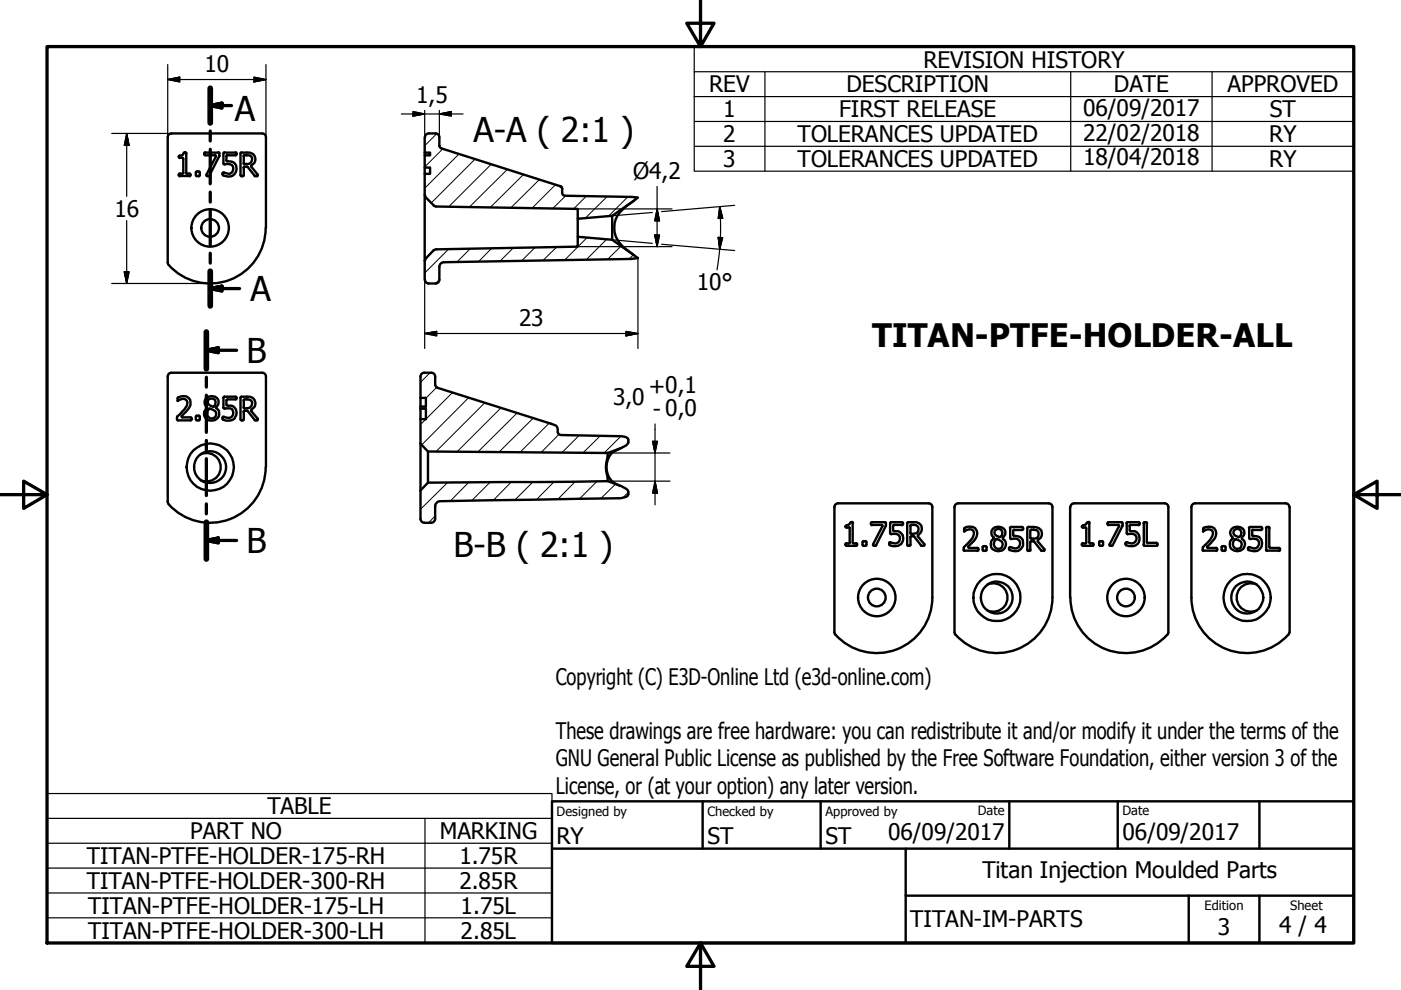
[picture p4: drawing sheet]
<svg xmlns="http://www.w3.org/2000/svg" width="297mm" height="210mm" viewBox="0 0 297 210" stroke-linecap="round" stroke-linejoin="round" font-family="sans-serif">
<!-- layer: Title (ISO) -->
<g fill="none" stroke="#000" stroke-width=".51">
<path d="M37.9 37.2l.2 .2M37.9 33.3l.2 .2M37.9 37v.1M38.1 37.3h2.1M38.1 33.4h.5M38.6 36.8h-.5l-.2 .2M38.6 33.4l.3 .3M38.9 33.7v2.9l-.3 .3M39.3 32.3l.2 .2v4.1M39.3 32.3l-.4 .2a.93 .93 0 0 1-.9 .6l-.1 .1M39.4 36.6l.3 .3M39.7 36.8h.5l.2 .2"/>
<path d="M40.4 37v.1M40.4 37.2l-.2 .2M41.5 37.1l.1-.7h.6l.2 .2v.5M41.5 37.2l.3 .2M41.8 37.3h.4M42.4 37.2l-.3 .2M43.3 32.7l.2 .2M43.3 32.5v.2M43.5 32.3l-.2 .2M43.6 32.4h2.7M43.6 32.9h2M43.8 37v.3l.2 .1"/>
<path d="M43.9 37.3h.3M44.4 37.3l-.2 .1M45.6 32.9l.2 .1v.2M45.8 33.2l-2 3.9M46.3 32.3l.2 .2M46.5 32.5v.6M46.5 33.1l-2.1 4.1M46.5 33v.1M47.4 32.5v2.1v.2h.4a1.13 1.13 0 0 1 1.4 .3 1.13 1.13 0 0 1 0 1.4 1.36 1.36 0 0 1-1.8 0l-.2 .1v.4a1.71 1.71 0 0 0 2.6-.1 1.71 1.71 0 0 0-.5-2.6l-1.2-.1-.1-1.1M47.6 32.4h2.3M47.6 32.3l-.2 .2M48.2 32.9l-.2 .2"/>
<path d="M49.9 32.3l.3 .2M50.1 32.5v.2M50.2 32.7l-.3 .2h-1.7M51 32.5v4.6M51 37.2l.2 .2M51.2 32.3l-.2 .2M51.2 32.4h1.1a1.43 1.43 0 0 1 1.8 .8 1.43 1.43 0 0 1-.8 1.8v.3l1.3 1.7M51.2 37.3h.3M51.6 34.6l.2 .2M51.7 37.2l-.2 .2M51.7 33.1v1.5M51.7 35.5v1.6"/>
<path d="M51.8 35.3l-.2 .3M51.8 32.9l-.2 .2M51.9 32.9h.4a.95 .95 0 0 1 1.2 1 .95 .95 0 0 1-1.2 .9h-.4M51.9 35.3h.4M52.4 35.3l1.6 1.9M54 37.3l.1 .1M54.1 37.3h.4M54.6 37l.1 .2-.2 .2M55.6 28.3h-19.2a.79 .79 0 0 0-.8 .8v26.5l.2 .6M55.6 28.3a.79 .79 0 0 1 .8 .8v19.2M90 29.1v3.3h1.2v.5h-1.2v2.6h1.2v1.4h-1.2v22.4M90 32.4v.5"/>
<path d="M90 35.5v1.4M90.9 28.3h1.5M90.9 28.3a.79 .79 0 0 0-.8 .8M92.4 28.3a.79 .79 0 0 1 .8 .8v1.8M93.2 30.9l.4 .5M93.6 31.5l25.1 8 .4 .2 .1 .3M118.8 39.4l.4 .6M56.3 48.3a11.8 11.8 0 0 1-7.6 11 11.8 11.8 0 0 1-12.9-3.1M90.1 59.3a.79 .79 0 0 0 .8 .8M90.1 41.3l.2 .6 1.6 1.6M91.9 53.1l.6-.2 30-.6v-2.1l7.3 .6 4.6 3.3M91.9 53.1l-1.6 1.7-.2 .5"/>
<path d="M93.2 59.3a.79 .79 0 0 1-.8 .8M93.2 56.6v2.7M94.1 55.6a.98 .98 0 0 0-.9 1M119.2 40v.9M119.2 40.9a.6 .6 0 0 0 .6 .6M119.8 41.5l15.5 .4-.9 .7M122.5 46.4v3.8M129.8 45.8v5M134.4 42.6l-4.6 3.2-7.3 .6v-2.1l-30-.5-.6-.3M134.4 42.6a9.8 9.8 0 0 0-3.8 3.9 5.4 5.4 0 0 0 2.2 6.4l1.6 1.2M134.4 54.1l.9 .6-1.4 .2-39.7 .7M35.6 79.9v26.7a11.7 11.7 0 0 0 13 3.5 11.7 11.7 0 0 0 7.7-11"/>
<path d="M55.6 79h-19.2a.79 .79 0 0 0-.8 .8M55.6 79a.79 .79 0 0 1 .8 .8M56.4 79.9v19.1M89.2 79.9v4.5M89.9 79a.79 .79 0 0 0-.7 .8M90 79h1.4M90.9 60.1h1.5M91.5 79a.79 .79 0 0 1 .8 .8M92.3 79.9v1.7l.4 .6 25.2 8.1a1.43 1.43 0 0 1 .3 1.4l.2 .3 .5 .2 12.7 .3a1.25 1.25 0 0 1 1.6 1.3l-.5 .7-.9 .5-3 1-38.1-.3-1.5-1.6M40.4 88.5h-1.7l-.2-.1v-.2a4.2 4.2 0 0 0 1.9-2.8 1.46 1.46 0 0 0-2.2-1.3l-.5 .3v.6a1.32 1.32 0 0 1 1.9 0 1.9 1.9 0 0 1-.9 2.2l-1.1 1.1v.8h2.8M40.4 88.5l.2 .4-.2 .2M41.5 88.4l.1 .7h.6l.2-.2v-.5"/>
<path d="M41.8 88.1l-.3 .2M41.8 88.2h.4M42.1 88.1l.3 .2M42.5 96.3a3 3 0 0 1 4.3 2.8 3 3 0 0 1-4.3 2.7M43.7 84.4a1.49 1.49 0 0 1 1.8-.4 1.49 1.49 0 0 1 .8 1.7l-.5 .8a1.54 1.54 0 0 1 .5 2 1.54 1.54 0 0 1-2 .6 1.42 1.42 0 0 1-1-1.1 1.42 1.42 0 0 1 .6-1.4v-.3a1.18 1.18 0 0 1-.2-1.9zM44.3 84.6l.6-.1 .4 .1a.93 .93 0 0 1-.2 1.6 .96 .96 0 0 1-.9-.5 .96 .96 0 0 1 .1-1.1zM44.4 86.6a1.53 1.53 0 0 1 1.4 1.2 .96 .96 0 0 1-1 .9 .96 .96 0 0 1-.9-1l.2-.7zM47.4 84.3v2.2l.2 .1h.4a1.06 1.06 0 0 1 1.5 .7 1.06 1.06 0 0 1-1 1.3l-1.3-.2v.4l.1 .2a1.88 1.88 0 0 0 2.9-1.5 1.49 1.49 0 0 0-1.9-1.5l-.3-.2v-.9M47.6 84.1h2.3l.3 .2M47.6 84.1l-.2 .2M48.2 84.7l-.2 .2M50.1 84.3v.2"/>
<path d="M50.2 84.5l-.3 .2h-1.7M51 84.3v4.6l.2 .2M51.2 84.1l-.2 .2M51.2 84.1h1.1a1.5 1.5 0 0 1 1.8 1 1.5 1.5 0 0 1-.9 1.9l1.4 1.7M51.2 89.1h.3M51.6 86.4l.2 .2M51.7 87.3v1.6l-.2 .2M51.7 84.9v1.4M51.8 87.1l-.2 .2M51.8 84.7l-.2 .2M51.9 84.7h.7a.86 .86 0 0 1 .9 .8 1.17 1.17 0 0 1-1.6 1.1M51.9 87.1h.4"/>
<path d="M52.4 87.1l.1 .1M52.5 87.2l1.5 1.8M54 89l.5 .1M54.6 88.8l.1 .2-.2 .1M89.2 94.1v9.9M89.2 86.6v2.3M89.2 84.4v1.8M89.2 86.6h1.1v2.3h-1.1M89.2 84.4h1.1v1.8h-1.1M89.2 86.2v.4M89.2 88.9v5.2M90.7 95.7v6.6"/>
<path d="M128.8 96v.7a7 7 0 0 0 0 4.6v.7M131.5 95.1a4.2 4.2 0 0 0-2.1 6.5l.9 .9 1.2 .5M90.7 102.3l38.1-.3a11.7 11.7 0 0 1 4.3 1.9 .95 .95 0 0 1-.4 1.5l-1.1 .2-38.3 .7a1.09 1.09 0 0 0-1 1v2.7a.87 .87 0 0 1-.9 .8h-1.4a.87 .87 0 0 1-.8-.8v-6zM179.3 111.6v.1M179.3 111.6l.2 .3h.5M179.5 115.2h.5M179.5 115.2l-.2 .2 .2 .3h2l.2-.2M180 111.8l.2 .2M180.1 112v3M180.2 115l-.2 .2M180.6 110.7l-1.3 .9M180.6 110.7l.2 .2"/>
<path d="M180.8 115l.2 .2M180.8 110.9v4.1M181 115.2h.5M181.5 115.2l.2 .2M181.7 115.4v.1M182.9 115v.7h.6l.2-.2v-.5M183.1 114.8h.4M183.1 114.7l-.2 .2M183.5 114.7l.2 .2M184.7 110.9v.2M184.7 111.1l.2 .3M184.8 110.7h2.8l.2 .2"/>
<path d="M184.8 111.3h2.1M184.9 110.7l-.2 .2M185.1 115.4l.2 .3 .5-.1M186.9 111.3l.2 .1v.2M187.1 111.6l-2 3.8M187.8 111.4v.1M187.8 110.9v.5M187.8 111.5l-2.1 4.1M188.7 110.9v2.2l.3 .2a1.18 1.18 0 0 1 1.4 .1 1.18 1.18 0 0 1 .2 1.5 1.74 1.74 0 0 1-2 .1l-.1 .4a1.73 1.73 0 0 0 2.4-.1 1.73 1.73 0 0 0 0-2.4 1.6 1.6 0 0 0-1.4-.3l-.1-.2v-.9M188.9 110.7h2.3l.3 .2M188.9 110.7l-.2 .2M189.5 111.3h1.8"/>
<path d="M189.6 111.3l-.2 .2M191.5 111.1l-.3 .3M191.5 110.9v.2M192.3 110.9v4.6l.3 .2M192.5 110.7h1.1a1.51 1.51 0 0 1 1.8 1 1.51 1.51 0 0 1-.8 1.9l1.4 1.8M192.5 115.7h.3M192.6 110.7l-.3 .2M193 113l.2 .2M193 113.9v1.6l-.2 .2M193 111.5v1.4M193.2 113.7l-.2 .2M193.2 111.3l-.2 .2"/>
<path d="M193.2 111.3h.5a.97 .97 0 0 1 1.1 1 .97 .97 0 0 1-1.2 .9h-.4M193.2 113.7h.5M193.7 113.7l1.6 1.9M195.2 115.6l.6 .1M196 115.4v.2l-.2 .1M196.9 106.7a.79 .79 0 0 1 .8 .8v19.2M196.9 106.7h-19.2a.79 .79 0 0 0-.8 .8v26.5M203.1 106.7h19.2a.79 .79 0 0 1 .8 .8v19.2M203.2 106.7a.79 .79 0 0 0-.8 .8v26.5M204.3 116.6l.2 .2M204.5 116.7h2.7M207.2 116.2h-1.8l-.1-.3a4.3 4.3 0 0 0 1.9-2.9 1.67 1.67 0 0 0-2.7-1.1l-.1 .8 .1-.1a1.65 1.65 0 0 1 1.7-.2 1.94 1.94 0 0 1-.7 2.4l-.4 .5a1.19 1.19 0 0 0-.8 1.3"/>
<path d="M207.2 116.2l.3 .2M207.4 116.4v.2M207.5 116.6l-.3 .2M208.3 116v.6M208.3 116.6l.3 .2M208.5 116.7h.4M208.5 115.8h.4M208.6 115.8l-.3 .2M208.9 115.8l.3 .2M209.2 116.6l-.3 .2M209.2 116v.6M210.5 112.1a1.51 1.51 0 0 1 1.8-.3 1.51 1.51 0 0 1 .8 1.6 .81 .81 0 0 0-.4 .9 1.49 1.49 0 0 1 .3 2 1.49 1.49 0 0 1-2 .4 1.5 1.5 0 0 1-.9-1.2 1.5 1.5 0 0 1 .7-1.4l-.2-.2a1.2 1.2 0 0 1-.1-1.8z"/>
<path d="M211.1 112.3l.5-.2 .6 .1a.95 .95 0 0 1-.3 1.7l-.4-.2a.78 .78 0 0 1-.6-.6 .78 .78 0 0 1 .2-.8zM211.2 114.3a1.43 1.43 0 0 1 1.4 1.1 .95 .95 0 0 1-1 1 .95 .95 0 0 1-.9-1l.2-.7zM214.2 112v2.3a1.92 1.92 0 0 1 2 .5 1.15 1.15 0 0 1-.9 1.5l-1.1-.3-.3 .2v.2a1.75 1.75 0 0 0 2.5 0 1.75 1.75 0 0 0 0-2.4l-1.5-.4-.1-1M215 112.4h1.7M215 112.3l-.2 .2M216.7 111.7l.2 .3M216.7 111.7h-2.4l-.2 .3M216.9 112l-.2 .4M217.8 112v4.6M217.8 116.6l.2 .2M217.8 112l.1-.2a4.2 4.2 0 0 1 2.4 .2 1.52 1.52 0 0 1-.3 2.6v.2l1.4 1.6M218 116.7h.2"/>
<path d="M218.4 112.6v1.4M218.4 115v1.6M218.4 114l.3 .2M218.5 116.6l-.2 .2M218.7 114.7l-.3 .2M218.7 112.3l-.3 .2M218.7 112.3h.4a.96 .96 0 0 1 1.1 1 .96 .96 0 0 1-1.1 .9h-.4M218.7 114.8h.4M219.1 114.7l.2 .1M219.3 114.8l1.4 1.9M220.7 116.7l.2 .1M220.9 116.7h.3"/>
<path d="M221.4 116.4l.1 .3-.2 .1M226.9 107.5v19.2M227.7 106.7h19.2a.79 .79 0 0 1 .8 .8v26.5M227.7 106.7a.79 .79 0 0 0-.8 .8M229.4 111.6l.2 .3M229.4 115.5l.2 .2M229.4 115.4v.1M229.6 115.2l-.2 .2M229.6 115.2h.5M229.6 111.9h.5M230.1 111.8l.2 .2M230.3 115l-.2 .2"/>
<path d="M230.3 112v3M230.8 110.7l-.4 .1-.1 .4-.8 .3-.1 .2M230.8 110.7l.2 .2M230.9 110.9v4.1M230.9 115l.3 .2h.4M231.6 115.2l.2 .3-.2 .2h-2M233 115v.5l.3 .2M233.2 115.7h.4M233.2 114.8h.4M233.3 114.7l-.3 .2M233.6 114.7l.3 .2M233.9 115v.5l-.3 .2"/>
<path d="M234.8 110.9v.2M234.8 111.1l.2 .3M235 111.3h2M235.2 115.4l.1 .3h.4M235.9 115.6l-.2 .1M237.1 111.3l.2 .1v.2l-2 3.8M237.8 110.7l.2 .2M237.8 110.7h-2.8l-.2 .2M238 111.4l-2.1 4.2M238 110.9v.5M238.9 110.9v2.2l.2 .2 .2-.1a1.17 1.17 0 0 1 1.6 1.3l-.2 .4a1.61 1.61 0 0 1-1.9 .1l-.2 .4a1.73 1.73 0 0 0 2.6-.2 1.73 1.73 0 0 0-.5-2.5l-1.1-.1-.1-1.1M241.4 110.7l.2 .2"/>
<path d="M241.4 111.3h-1.7l-.2 .2M241.4 110.7h-2.4l-.2 .2M241.6 111.1l-.2 .3M241.6 110.9v.2M242.4 115.5l.3 .2M242.5 110.9v4.6M242.7 110.7l-.3 .2M242.7 110.7l.4 .1 .1 .1M242.7 115.7h2.5M243.1 110.9v4l.3 .3M243.3 115.1h1.9M245.2 115.1l.2 .2"/>
<path d="M245.4 115.3v.2M245.4 115.5l-.2 .2M255 116.6l.2 .2M255.2 116.7h2.7M257.8 116.2l.3 .2M257.9 116.2h-1.8l-.2-.2a7.8 7.8 0 0 0 1.9-2.6 1.4 1.4 0 0 0-.4-1.4 1.4 1.4 0 0 0-1.5-.3l-.7 .2-.1 .8a1.48 1.48 0 0 1 2 0 3.5 3.5 0 0 1-1.6 2.9l-.5 .5v.5M258.1 116.6l-.3 .2M258.1 116.4v.2M259 116v.6M259 116.6l.2 .2M259.2 116.7h.4M259.2 115.8h.4"/>
<path d="M259.2 115.8l-.2 .2M259.6 115.8l.2 .2M259.8 116.6l-.2 .2M259.8 116v.6M261.2 112.1a1.51 1.51 0 0 1 1.8-.3 1.51 1.51 0 0 1 .8 1.6 .81 .81 0 0 0-.5 .9 1.49 1.49 0 0 1 .4 2 1.49 1.49 0 0 1-2 .4 1.54 1.54 0 0 1-.3-2.6l-.1-.2a1.2 1.2 0 0 1-.1-1.8zM261.6 114.7l.3-.4a1.43 1.43 0 0 1 1.4 1.1 .95 .95 0 0 1-1 1 .95 .95 0 0 1-.9-1zM261.6 112.5l.7-.4 .5 .1a.95 .95 0 0 1-.2 1.7l-.4-.2a.83 .83 0 0 1-.6-1.2zM264.9 112v2.3a1.92 1.92 0 0 1 2 .5 1.15 1.15 0 0 1-1 1.5l-1-.3-.3 .2v.2a1.75 1.75 0 0 0 2.5 0 1.75 1.75 0 0 0 0-2.4l-.7-.3-.8-.1-.1-1M265.7 112.3l-.3 .2M265.7 112.4h1.7M267.4 111.7l.2 .3M267.4 111.7h-2.4l-.2 .3"/>
<path d="M267.6 112l-.2 .4M268.4 116.6l.2 .2M268.5 112v4.6M268.6 111.7l-.2 .3M268.7 111.7l.4 .1 .1 .2M268.7 116.7h2.4M269.1 112l.1 4.1 1.9 .1M271.2 116.2l.2 .2M271.3 116.4v.2M271.4 116.6l-.2 .2M272.6 106.7a.79 .79 0 0 1 .8 .8M272.6 106.7h-19.2a.79 .79 0 0 0-.8 .8v19.2"/>
<path d="M273.4 107.5v26.5M176.9 134.1l.2 .5M197.7 126.7a11.8 11.8 0 0 1-7.6 11 11.8 11.8 0 0 1-13-3.2M202.4 134.1l.2 .5M209.4 123.9a3 3 0 0 1 4.2 2.8 3 3 0 0 1-4.3 2.7M223.1 126.7a11.8 11.8 0 0 1-7.5 11 11.8 11.8 0 0 1-13-3.2M226.9 126.7a11.8 11.8 0 0 0 7.6 11 11.8 11.8 0 0 0 13-3.2M247.7 134.1l-.2 .5M252.6 126.7a11.8 11.8 0 0 0 7.6 11 11.8 11.8 0 0 0 13-3.2M266.5 123.9a3 3 0 0 0-4.3 2.8 3 3 0 0 0 4.3 2.7M273.4 134.1l-.2 .5"/>
<circle cx="44.5" cy="48.3" r="1.87"/>
<circle cx="44.5" cy="48.3" r="4"/>
<circle cx="44.5" cy="99" r="3.4"/>
<circle cx="44.6" cy="99" r="5"/>
<circle cx="185.9" cy="126.7" r="1.87"/>
<circle cx="185.9" cy="126.7" r="4"/>
<circle cx="211.3" cy="126.7" r="3.4"/>
<circle cx="211.4" cy="126.7" r="5"/>
<circle cx="238.7" cy="126.7" r="4"/>
<circle cx="238.7" cy="126.7" r="1.87"/>
<circle cx="264.4" cy="126.7" r="5"/>
<circle cx="264.4" cy="126.7" r="3.4"/>
</g>
<!-- layer: Dimension (ISO) -->
<g fill="none" stroke="#000" stroke-width=".7">
<path d="M44.6 18.7v7.4M44.6 22.4l2.5-.5v1zM44.6 27.8v2.1M44.6 31.7v7.3M44.6 22.4h4.5M44.6 40.7v2.1M44.6 44.6v7.3M44.6 53.7v2.1M44.6 57.5v7.4M43.8 74.3l2.5-.5v1zM43.8 70.4v7.8M43.8 80v2.1"/>
<path d="M43.8 74.3h6.4M44.6 61.2l2.5-.5v1zM44.6 61.2h6.2M43.8 83.8v7.9M43.8 93.4v2.1M43.8 97.3v7.8M43.8 114.6l2.5-.5v1zM43.8 106.8v2.1M43.8 110.7v7.8M43.8 114.6h6.4"/>
</g>
<path d="M44.6 18.7v7.4M44.6 57.5v7.4M43.8 70.4v7.8M43.8 110.7v7.8" fill="none" stroke="#000" stroke-width="1.2"/>
<path d="M44.6 22.4l2.5-.5zM44.6 22.4l2.5-.5v1zM43.8 74.3l2.5-.5zM43.8 74.3l2.5-.5v1zM44.6 61.2l2.5-.5zM44.6 61.2l2.5-.5v1zM43.8 114.6l2.5-.5zM43.8 114.6l2.5-.5v1z" fill="#000" stroke="#000" stroke-width=".7"/>
<!-- layer: Border (ISO) -->
<path d="M148.5 -.1v10l-2.9-5h5.8l-2.9 5M10 9.9h277v190h-277zM0 104.9h10l-5-2.9v5.8l5-2.9M287 104.9l5 2.9v-5.8l-5 2.9h10M148.5 199.9l2.9 5h-5.8l2.9-5v10" fill="none" stroke="#000" stroke-width=".7"/>
<!-- layer: Symbol (ISO) -->
<path d="M117 169.9h170v30h-170zM117 179.9h170M149 169.9v10M174 169.9v10M192 179.9v20M214 169.9v10M237 169.9v10M267 169.9v10M192 189.9h95M252 189.9v10M267 189.9v10" fill="none" stroke="#000" stroke-width=".51"/>
<!-- layer: Hatch (ISO) -->
<g fill="none" stroke="#000" stroke-width=".21">
<path d="M92.6 28.4l-2.6 2.5M93.9 31.5l-3.9 3.9M97.3 32.6l-7.3 7.3M100.8 33.7l-9.4 9.3M104.1 34.8l-9 9.1M107.6 35.9l-8.1 8M111 37l-7.1 7M114.4 38.1l-6.1 5.9M117.8 39.2l-5 5M93.2 59.3l-.9 .8M95.1 52.8l-5.1 5.1M99.7 52.7l-2.8 2.8"/>
<path d="M104.3 52.6l-2.8 2.9M108.8 52.5l-2.8 2.9M113.4 52.5l-2.8 2.8M118 52.4l-2.9 2.8M120 41.5l-2.8 2.7M124.3 41.6l-2.7 2.7M124.5 50.4l-4.8 4.8M128.6 50.8l-4.3 4.3M128.8 41.6l-4.7 4.7M131.7 52.2l-2.9 2.8M133.2 41.7l-4.2 4.1M134.3 54l-.9 .9"/>
<path d="M91.2 79l-2 2.1M92.6 82.1l-2.3 2.3M95.9 83.2l-6.7 6.8M99.4 84.3l-10 10M102.8 85.4l-10.3 10.3M106.2 86.5l-9.3 9.3M109.6 87.6l-8.3 8.2M113 88.7l-7.2 7.2M116.4 89.8l-6.1 6.1M118.5 92.1l-3.8 3.8M122.8 92.3l-3.6 3.6M127.3 92.4l-3.7 3.6"/>
<path d="M131.6 92.5l-3.5 3.5M92.3 109.4l-1.4 1.4M94.9 102.3l-5.7 5.7M99.4 102.3l-4 4M103.9 102.3l-3.9 3.8M108.4 102.2l-3.8 3.9M113 102.2l-3.8 3.8M117.5 102.1l-3.8 3.9M122 102.1l-3.7 3.7M126.6 102.1l-3.7 3.7M130.5 102.7l-3.1 3M133.2 104.4l-1.2 1.2"/>
</g>
<!-- layer: Dimension (ISO) -->
<g fill="none" stroke="#000" stroke-width=".25">
<path d="M35.6 16.9l2.5-.5v1zM35.6 16.9h20.8M35.6 13.7v15.4M53.8 16.4l2.6 .5-2.6 .5zM56.4 13.7v15.4M23.7 28.3h12.7M26.9 28.3l.5 2.5h-1zM26.9 28.3v13.3M85.1 24.2h13.1M87.6 23.7l2.4 .5-2.4 .4zM90 23.4v5.7M93.2 24.2l2.5-.5v.9z"/>
<path d="M93.2 23.4v5.7M139.3 39.5v12.8M26.4 57.6h1l-.5 2.5zM26.9 46.8v13.3M90 55.3v18.6M122.5 52.3h20M122.5 44.3h20M129.8 50.8l8.5 .8M135.3 54.7v19.2M138.3 45.1l-8.5 .7M138.8 49.8h1l-.5 2.5zM139.3 44.3l.5 2.5h-1z"/>
<path d="M140.3 51.8l15.5 1.3M152.3 50.3l.9 .1-.6 2.5zM152.6 43.8l.6 2.5h-.9zM152.6 43.8l.1 6.6M152.8 50.3l-.8 6.9M155.8 43.5l-15.5 1.4M23.7 60.1h20.9M90 70.7l2.6-.4v.9zM90 70.7h45.3M132.7 70.3l2.6 .4-2.6 .5zM128.8 96h13.2M138.4 93.6h1l-.5 2.4z"/>
<path d="M138.9 89.9v17.1M128.8 102h13.2M138.9 102l.5 2.6h-1z"/>
</g>
<g fill="#000" stroke="#000" stroke-width=".25">
<path d="M35.6 16.9l2.5-.5zM35.6 16.9l2.5-.5v1zM53.8 17.4l2.6-.5zM53.8 16.4l2.6 .5-2.6 .5zM26.9 28.3l.5 2.5zM26.9 28.3l.5 2.5h-1zM87.6 24.6l2.4-.4zM87.6 23.7l2.4 .5-2.4 .4zM93.2 24.2l2.5-.5zM93.2 24.2l2.5-.5v.9zM26.4 57.6l.5 2.5zM26.4 57.6h1l-.5 2.5z"/>
<path d="M138.8 49.8l.5 2.5zM138.8 49.8h1l-.5 2.5zM139.3 44.3l.5 2.5zM139.3 44.3l.5 2.5h-1zM152.3 50.3l.3 2.6zM152.3 50.3l.9 .1-.6 2.5zM152.6 43.8l.6 2.5zM152.6 43.8l.6 2.5h-.9zM90 70.7l2.6-.4zM90 70.7l2.6-.4v.9zM132.7 71.2l2.6-.5zM132.7 70.3l2.6 .4-2.6 .5z"/>
<path d="M138.4 93.6l.5 2.4zM138.4 93.6h1l-.5 2.4zM138.9 102l.5 2.6zM138.9 102l.5 2.6h-1z"/>
</g>
<!-- layer: Visible (ISO) -->
<g fill="none" stroke="#000" stroke-width=".25">
<path d="M147.2 15.2v-5.3h139.8v5.3M162.2 15.2v21.1M227 15.2v21.1M257 15.2v21.1M287 15.2h-139.8v5.3M287 15.2v21.1h-139.8v-15.8M147.2 20.5h139.8M147.2 25.8h139.8M147.2 31h139.8M10 173.5v-5.3h107v5.3M10 178.8h107M90.1 173.5v26.4"/>
<path d="M117 173.5h-107v5.3M117 173.5v26.4h-107v-21.1M10 184.1h107M10 189.3h107M10 194.6h107"/>
</g>
<g font-size="7.2">
<text x="49.8" y="25.6">A</text>
<text x="100.4" y="30.1">A-A ( 2:1 )</text>
<text x="53.1" y="63.8">A</text>
<text x="52.3" y="76.9">B</text>
<text x="52.3" y="117.3">B</text>
<text x="96.1" y="118.1">B-B ( 2:1 )</text>
</g>
<text font-size="6.9" x="184.9" y="73.6">TITAN-PTFE-HOLDER-ALL</text>
<g font-size="4.8">
<text x="43.4" y="15.3">10</text>
<text x="195.8" y="14.3">REVISION HISTORY</text>
<text x="88.3" y="21.8">1,5</text>
<text x="150.4" y="19.6">REV</text>
<text x="179.5" y="19.6">DESCRIPTION</text>
<text x="236.2" y="19.6">DATE</text>
<text x="260.3" y="19.6">APPROVED</text>
<text x="153.4" y="24.9">1</text>
<text x="177.9" y="24.9">FIRST RELEASE</text>
<text x="229.7" y="24.5">06/09/2017</text>
<text x="229.7" y="29.8">22/02/2018</text>
<text x="269.2" y="24.9">ST</text>
<text x="153.4" y="30.2">2</text>
<text x="153.4" y="35.4">3</text>
<text x="169.1" y="30.1">TOLERANCES UPDATED</text>
<text x="169.1" y="35.4">TOLERANCES UPDATED</text>
<text x="229.7" y="35.1">18/04/2018</text>
<text x="269.1" y="30.1">RY</text>
<text x="269.1" y="35.4">RY</text>
<text x="134.2" y="37.9">Ø4,2</text>
<text x="24.3" y="45.9">16</text>
<text x="147.8" y="61.6">10°</text>
<text x="110" y="69.1">23</text>
<text x="137.5" y="83.6">+0,1</text>
<text x="130" y="85.9">3,0</text>
<text x="138.4" y="88.5">- 0,0</text>
<text x="117.9" y="145.2">Copyright (C) E3D-Online Ltd (e3d-online.com)</text>
<text x="117.9" y="156.7">These drawings are free hardware: you can redistribute it and/or modify it under the terms of the</text>
<text x="117.9" y="162.5">GNU General Public License as published by the Free Software Foundation, either version 3 of the</text>
<text x="56.7" y="172.6">TABLE</text>
<text x="117.9" y="168.2">License, or (at your option) any later version.</text>
<text x="40.3" y="177.9">PART NO</text>
<text x="93.2" y="177.9">MARKING</text>
<text x="118" y="178.9">RY</text>
<text x="150" y="178.9">ST</text>
<text x="175" y="178.9">ST</text>
<text x="188.3" y="178.2">06/09/2017</text>
<text x="238" y="178.2">06/09/2017</text>
<text x="18.4" y="183.2">TITAN-PTFE-HOLDER-175-RH</text>
<text x="97.4" y="183.2">1.75R</text>
<text x="18.4" y="188.4">TITAN-PTFE-HOLDER-300-RH</text>
<text x="97.4" y="188.4">2.85R</text>
<text x="208.3" y="186.2">Titan Injection Moulded Parts</text>
<text x="18.7" y="193.7">TITAN-PTFE-HOLDER-175-LH</text>
<text x="97.7" y="193.7">1.75L</text>
<text x="193" y="196.6">TITAN-IM-PARTS</text>
<text x="271.2" y="197.8">4 / 4</text>
<text x="18.7" y="199">TITAN-PTFE-HOLDER-300-LH</text>
<text x="97.7" y="199">2.85L</text>
<text x="258.2" y="198.2">3</text>
</g>
<g font-size="2.7">
<text x="118" y="173">Designed by</text>
<text x="150" y="173">Checked by</text>
<text x="175" y="173">Approved by</text>
<text x="207.3" y="172.9">Date</text>
<text x="238" y="172.9">Date</text>
<text x="255.4" y="193">Edition</text>
<text x="273.6" y="193">Sheet</text>
</g>
</svg>
